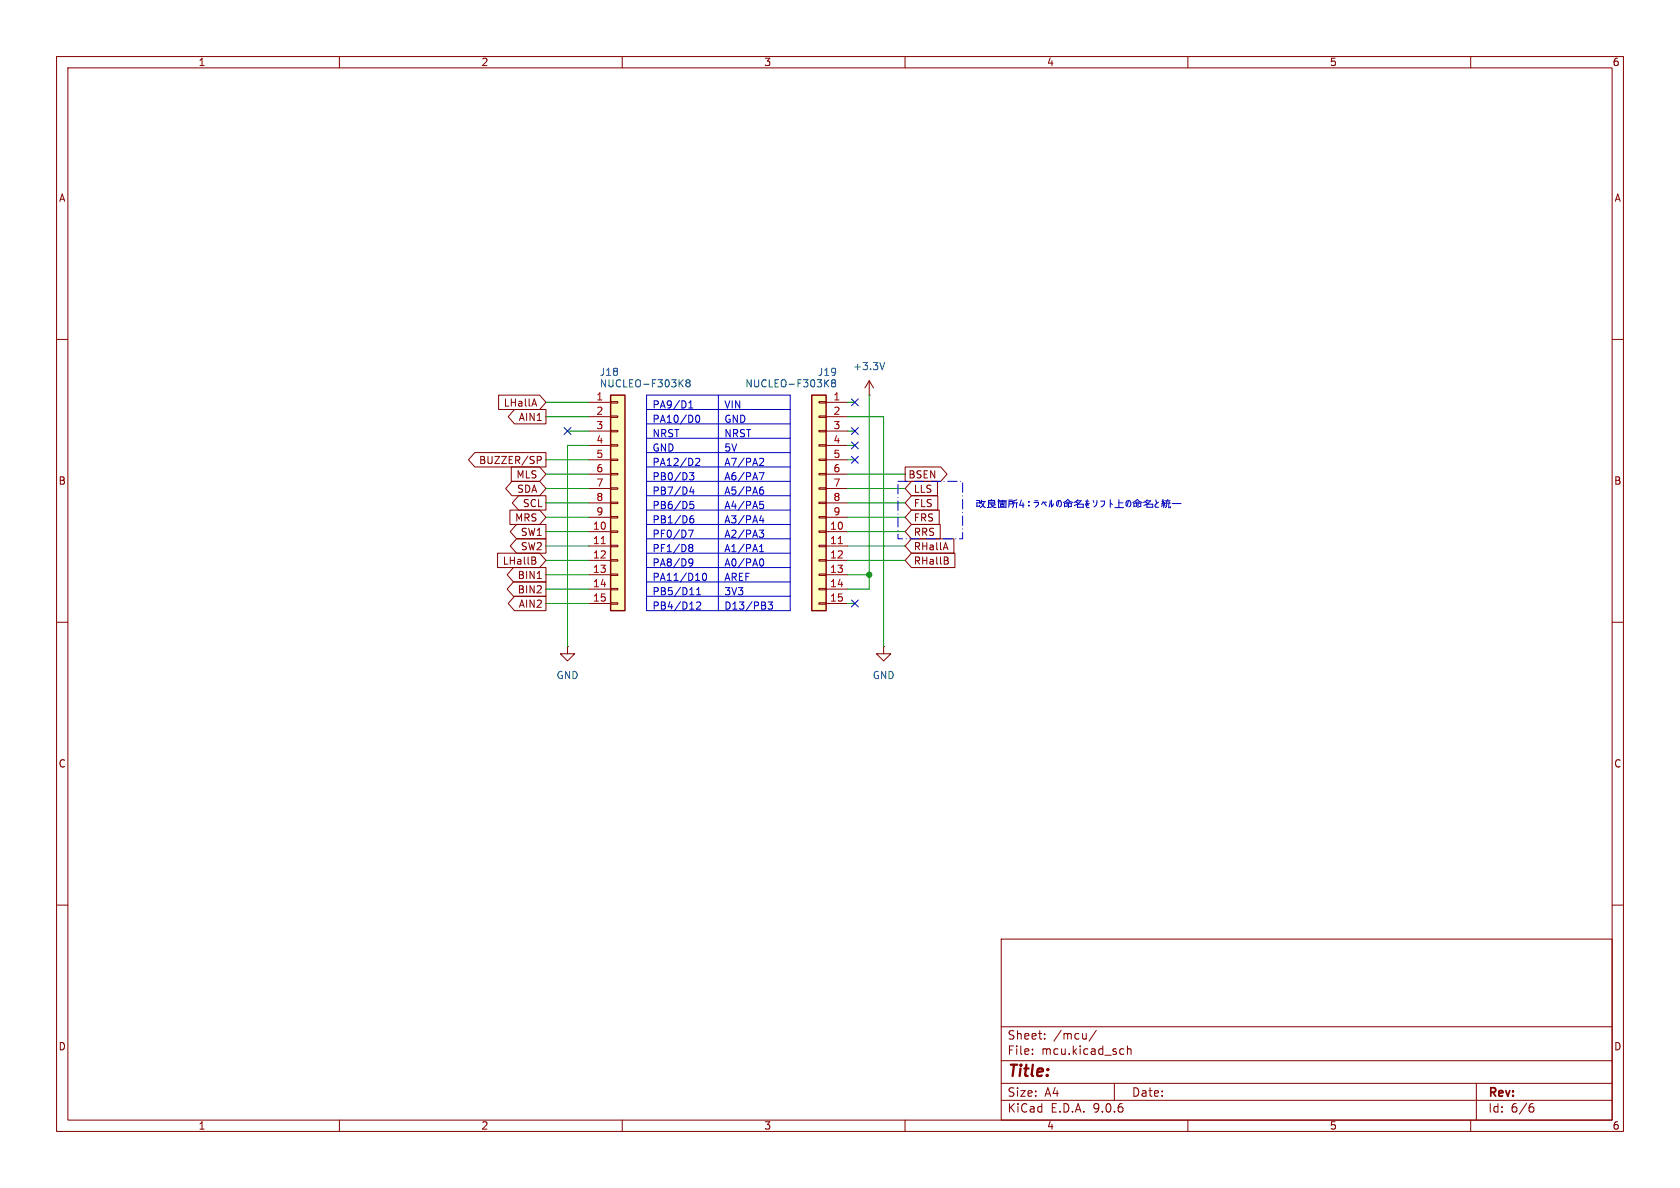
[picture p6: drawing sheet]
<svg xmlns="http://www.w3.org/2000/svg" width="297mm" height="210mm" viewBox="0 0 297 210" stroke-linecap="round" stroke-linejoin="round" font-family="sans-serif">
<g fill="none" stroke="#840000" stroke-width=".18">
<path d="M10 10h277v190h-277zM12 12h273v186h-273zM60 10v2M110 10v2M160 10v2M210 10v2M260 10v2M10 60h2M153.7 69.9h.1M153.7 67.3l-.8 1.3M153.7 67.3l.7 1.3M153.7 67.3v2.6"/>
<path d="M285 60h2M10 110h2M156.2 114.3v1.3h1.3l-1.3 1.2-1.3-1.2h1.3M156.2 114.3h.1M285 110h2M10 160h2M177 166h108v32h-108zM285 160h2M60 198v2M110 198v2M160 198v2M177 194.5h108"/>
<path d="M177 191.5h108M177 187.5h108M177 181.5h108M182.5 186.3v.1M182.5 185.5v.1M184.7 183.6v.1M184.7 182.8v.1M193.8 182.1l-1.3 2M197 191.5v3M198.2 185.4l.5 .1M198.7 186.3l-.5 .1M199.3 185.5l.2-.1 .4 .1 .1 .9"/>
<path d="M199.3 184.9v1.5M210 198v2M260 198v2M261 191.5v6.5M270.6 195.7h.4l.2 .3-.1 .5-.5 .1M271 195.1l-.4 .1"/>
</g>
<path d="M156.4 64.1l-.4 1.2" fill="none" stroke="#006464" stroke-width=".18"/>
<path d="M143.5 69.9h2.5v38.1h-2.5z" fill="#ffffc2"/>
<path d="M143.5 69.9h2.5v38.1h-2.5z" fill="none" stroke="#840000" stroke-width=".25"/>
<g fill="none" stroke="#840000" stroke-width=".18">
<path d="M144.8 71h1.2v.2h-1.2zM144.8 73.5h1.2v.3h-1.2zM144.8 76.1h1.2v.2h-1.2zM144.8 78.6h1.2v.3h-1.2zM146 71.1h3.9M146 73.7h3.9M146 76.2h3.9M146 78.7h3.9M144.8 81.2h1.2v.2h-1.2zM144.8 83.7h1.2v.2h-1.2zM144.8 86.2h1.2v.3h-1.2zM144.8 88.8h1.2v.2h-1.2z"/>
<path d="M144.8 91.3h1.2v.3h-1.2zM144.8 93.9h1.2v.2h-1.2zM144.8 96.4h1.2v.2h-1.2zM144.8 98.9h1.2v.3h-1.2zM146 81.3h3.9M146 83.8h3.9M146 86.4h3.9M146 88.9h3.9M146 91.4h3.9M146 94h3.9M146 96.5h3.9M146 99.1h3.9"/>
<path d="M144.8 101.5h1.2v.2h-1.2zM144.8 104h1.2v.3h-1.2zM144.8 106.6h1.2v.2h-1.2zM146 101.6h3.9M146 104.1h3.9M146 106.7h3.9"/>
</g>
<path d="M148.2 96.1h.7" fill="none" stroke="#a90000" stroke-width=".18"/>
<path d="M146 67.7l.5 .7M146.5 67.1l-.7 .8M147.1 67.2l-.1 .2 .2 .3M147.2 67.7l-.2 .2 .1 .4 .1 .1 .4-.1 .1-.1v-.3l-.2-.2M147.2 67.7h.3M147.7 67.2v.2l-.2 .3" fill="none" stroke="#006464" stroke-width=".18"/>
<path d="M107.9 69.9h2.6v38.1h-2.6z" fill="#ffffc2"/>
<path d="M107.9 69.9h2.6v38.1h-2.6z" fill="none" stroke="#840000" stroke-width=".25"/>
<g fill="none" stroke="#840000" stroke-width=".18">
<path d="M88.1 69.8h7.3l1.1 1.3-1.1 1.3h-7.3zM91 72.4h5.5v2.5h-5.5l-1.2-1.2zM94.4 70.5l.5 1.3M104.1 71.1h3.8M104.1 73.7h3.8M104.1 76.2h3.8M104.1 78.7h3.8M107.9 71h1.3v.2h-1.3zM107.9 73.5h1.3v.3h-1.3zM107.9 76.1h1.3v.2h-1.3zM107.9 78.6h1.3v.3h-1.3zM83.9 80h12.6v2.6h-12.6l-1.1-1.3z"/>
<path d="M88 97.8h7.4l1.1 1.3-1.1 1.2h-7.4zM90.1 90.2h5.3l1.1 1.2-1.1 1.3h-5.3zM90.4 82.5h5l1.1 1.3-1.1 1.3h-5zM90.5 85.1h4.9l1.1 1.3-1.1 1.2h-4.9l-1.1-1.2zM91.3 92.7h5.2v2.6h-5.2l-1.1-1.3zM91.3 95.2h5.2v2.6h-5.2l-1.1-1.3zM91.7 87.6h4.8v2.6h-4.8l-1.1-1.3zM94.4 98.5l.3 .2-.3 .4 .3 .2v.3l-.2 .1M95 80.7h.5l.2 .2-.1 .4h-.6M104.1 81.3h3.8M104.1 83.8h3.8M104.1 86.4h3.8"/>
<path d="M104.1 88.9h3.8M104.1 91.4h3.8M104.1 94h3.8M104.1 96.5h3.8M104.1 99.1h3.8M107.9 81.2h1.3v.2h-1.3zM107.9 83.7h1.3v.2h-1.3zM107.9 86.2h1.3v.3h-1.3zM107.9 88.8h1.3v.2h-1.3zM107.9 91.3h1.3v.3h-1.3zM107.9 93.9h1.3v.2h-1.3zM107.9 96.4h1.3v.2h-1.3z"/>
<path d="M107.9 98.9h1.3v.3h-1.3zM160 82.5h6.3l1.1 1.3-1.1 1.3h-6.3zM161.1 95.2h7.5v2.6h-7.5l-1.1-1.3zM161.1 97.8h7.7v2.5h-7.7l-1.1-1.2zM161.1 85.1h4.6v2.5h-4.6l-1.1-1.2zM161.1 87.6h4.7v2.6h-4.7l-1.1-1.3zM161.1 90.2h4.9v2.5h-4.9l-1.1-1.3zM161.1 92.7h5.1v2.6h-5.1l-1.1-1.3zM167.2 95.9l.4 1.3M167.4 99.1l.3 .2-.1 .3-.2 .1M167.5 98.5l.1 .2-.1 .3M90.8 102.9h5.7v2.5h-5.7l-1.1-1.3z"/>
<path d="M90.8 100.3h5.7v2.6h-5.7l-1.1-1.3zM91 105.4h5.5v2.6h-5.5l-1.2-1.3zM95 102.3h.7M100.3 114.3v1.3h1.3l-1.3 1.2-1.2-1.2h1.2M100.3 114.3h.1M104.1 101.6h3.8M104.1 104.1h3.8M104.1 106.7h3.8M107.9 101.5h1.3v.2h-1.3zM107.9 104h1.3v.3h-1.3zM107.9 106.6h1.3v.2h-1.3z"/>
</g>
<path d="M106.3 96.1h.7" fill="none" stroke="#a90000" stroke-width=".18"/>
<path d="M120.2 67.7l.6 .7M120.8 67.1l-.7 .8M121.5 67.7l-.2-.3 .2-.3h.3l.2 .3-.2 .3M121.5 67.7l-.2 .2v.4l.2 .1 .4-.1 .1-.1v-.3l-.2-.2M121.5 67.7h.3" fill="none" stroke="#006464" stroke-width=".18"/>
<g fill="none" stroke="#0000c2" stroke-width=".18">
<path d="M114.3 72.4h25.4M114.3 74.9h25.4M114.3 77.5h25.4M114.3 69.9h25.4v38.1h-25.4zM121.8 72.1h.7M121.8 71.2l.3-.3v1.2M123.2 73.5l.1-.1a.68 .68 0 0 1 .4 .6 .68 .68 0 0 1-.4 .7 .84 .84 0 0 1-.1-1.2zM127 69.9v38.1M114.3 80h25.4M114.3 82.6h25.4M114.3 85.1h25.4M114.3 87.6h25.4"/>
<path d="M114.3 90.2h25.4M114.3 92.7h25.4M114.3 95.3h25.4M114.3 97.8h25.4M121.7 93.7h.8l-.5 1.3M121.8 96.6l.2 .2M121.8 96.5l.2-.2h.4l.1 .3-.3 .2M121.9 83.6h.8l-.5 .4 .4 .2v.5l-.2 .1-.5-.1M121.9 98.9l.3-.1 .2 .1a.84 .84 0 0 1-.3 1.2h-.2M122 96.8h.2M122 96.8l-.2 .2M122.2 86l-.3 .9h.8"/>
<path d="M122.2 96.8l.3 .2-.1 .5h-.4l-.2-.2M122.5 99.3l-.3 .3-.3-.1M122.5 91.2h-.3a.86 .86 0 0 0 0 1.2l.4-.1 .1-.4-.3-.2h-.2l-.3 .2M122.5 86.5v.9M122.6 88.6h-.6l-.1 .6 .2-.1 .4 .1 .2 .2-.1 .4-.2 .1-.5-.1M123 81.1l.5-.1 .2 .4-.8 .9h.8M134.2 93.7h.8l-.4 .5 .3 .1 .1 .4-.2 .3h-.4M134.2 83.6h.9l-.6 1.2M134.3 97.5h.7M134.3 96.6l.3-.3v1.2M134.3 88.6h.6M134.4 86.6h.4l.2 .2-.1 .5h-.5"/>
<path d="M134.5 81l.4 .1 .1 .3-.8 .9h.8M134.5 89.1h.3l.2 .3-.1 .4-.4 .1M134.5 98.9l.1-.1a.68 .68 0 0 1 .4 .6 .68 .68 0 0 1-.4 .7l-.1-.1M134.6 91.1l-.3 .9h.8M134.9 86.1l-.4 .1M134.9 91.6v.8M172.6 88.9h.6M172.6 88.5h.6v.5M172.7 88.9v.6M173.2 89.3v.2h-.6M173.4 88.6l.3 .8 .5 .3M173.5 88.6h.7"/>
<path d="M173.5 88.4l-.2 .6M174 88.6l-.2 .7-.5 .4M174.8 89.1h1v-.6h-1v1.2M174.8 88.8h1M175.2 89.1a.85 .85 0 0 0 .9 .6M175.2 88.3l.1 .2M175.4 89.6l-.9 .1M176 89.2l-.6 .2M176.5 89.7h1.3M176.5 89.7v-1h1.3v1M176.6 88.5h.5M176.6 88.3l-.1 .3"/>
<path d="M176.7 88.5l.1 .1M176.8 89h.8M176.9 89.2h.6v.3h-.6zM177.2 88.8v.4M177.2 88.5h.8M177.3 88.4l-.2 .2M177.5 88.5l.1 .1M178.3 88.4h.7M178.4 89.1h.6v-.5h-.6l-.1 1.1M179.2 88.9h.7M179.2 88.9l-.2 .8M179.7 88.9v.8"/>
<path d="M179.8 88.3l-.6 .2v.4M180.6 88.4l-.3 .9h.7M180.9 88.9v.8M181.9 89.3v.1M181.9 88.6v.2M182.8 88.8h.8a.87 .87 0 0 1-.6 .9M182.9 88.5h.6M184.1 89.2l.3-.5 .6 .7M184.7 88.8l.1 .1M184.9 88.7l.1 .1M185.6 88.5l-.1 1.1M185.9 88.4v1.2l.3-.5"/>
<path d="M187.2 88.5l-.2 1-.2-.2 .1-.7 .6-.1a.67 .67 0 0 1-.2 1.1M188 88.8l.8-.5 .4 .3 .4 .2M188.2 89.5h.5M188.5 88.8h.6M188.7 89.4v-.4h-.5v.6M189.1 89.6h.3v-.6h-.5v.7M190.2 88.7l.5 .3M190.4 88.5h.7l-.4 .5M190.5 89.1h1v.6h-1zM190.5 88.3l-.6 .5M190.7 89l-.8 .4M191.9 88.6h.6"/>
<path d="M192.2 88.3l-.3 1 .3-.4 .2 .5M192.6 89l-.5 .4 .1 .3h.3M193.3 88.5l.1 .3M193.9 88.5v.3a.87 .87 0 0 1-.5 .8M194.6 88.6h.7a.82 .82 0 0 1-.6 1M196.3 88.9l.4 .3M196.3 88.3v1.4M197.1 89.7h1.5M197.8 88.9h.7M197.8 88.3v1.4M199.5 88.5l-.2 1-.2-.2 .1-.7 .5-.1a.67 .67 0 0 1-.1 1.1M200.3 88.8l.8-.5 .3 .3 .5 .2"/>
<path d="M200.5 89.5h.4M200.8 88.8h.6M200.9 89.4v-.4h-.4v.6M201.4 89.6h.3v-.6h-.5v.7M202.5 88.7l.4 .3M202.7 88.5h.7l-.5 .5M202.8 89.1h1v.6h-1zM202.8 88.3l-.6 .5M202.9 89l-.7 .4M204.3 88.3l.2 .7M204.8 88.8l-.6 .5 .1 .4h.5M205.4 89.1h.5"/>
<path d="M205.4 88.6l.2 .2-.2 .3M205.5 89.3l-.1 .3M205.6 88.3l-.1 .3M205.7 89v.7M205.8 88.5l-.1 .3M205.8 88.8l.1 .3M205.8 89.3l.2 .1M206 88.5h.9M206 89h.8M206.3 89.1l-.1 .5-.2 .1M206.3 88.5l-.2 .5M206.4 88.3v.2"/>
<path d="M206.6 88.7l.3 .3M206.6 89.1v.6M206.9 89.6v.1h-.3M207.2 89h1.6M114.3 100.3h25.4M114.3 102.9h25.4M114.3 105.4h25.4M121.9 105.1h.8M123.2 105.1h.7M123.2 104.2l.3-.3v1.2M123.2 106.5l.4-.1 .3 .4-.8 .9h.8M124.4 101.4l.1-.1a.68 .68 0 0 1 .4 .7 .68 .68 0 0 1-.4 .6 .84 .84 0 0 1-.1-1.2z"/>
<path d="M135.8 106.4h.8l-.4 .5 .3 .1v.6l-.2 .1-.5-.1"/>
</g>
<g fill="none" stroke="#009600" stroke-width=".18">
<path d="M96.5 73.7h7.6M96.5 71.1h7.6M100.3 76.2h3.8M104.1 78.7h-3.8v35.6M149.9 78.7h1.2M149.9 73.7h6.3v40.6M149.9 71.1h1.2M149.9 76.2h1.2M153.7 69.9v34.2h-3.8M96.5 91.4h7.6M96.5 96.5h7.6M96.5 94h7.6"/>
<path d="M96.5 88.9h7.6M96.5 86.4h7.6M96.5 81.3h7.6M96.5 99.1h7.6M96.5 83.8h7.6M149.9 91.4h10.1M149.9 96.5h10.1M149.9 94h10.1M149.9 88.9h10.1M149.9 86.4h10.1M149.9 81.3h1.2M149.9 99.1h10.1"/>
<path d="M149.9 83.8h10.1M96.5 106.7h7.6M96.5 101.6h7.6M96.5 104.1h7.6M149.9 106.7h1.2M149.9 101.6h3.8"/>
</g>
<path d="M99.7 75.6l1.2 1.2M100.9 75.6l-1.2 1.2M150.5 75.6l1.2 1.2M150.5 70.5l1.2 1.2M150.5 78.1l1.2 1.2M151.7 75.6l-1.2 1.2M151.7 70.5l-1.2 1.2M151.7 78.1l-1.2 1.2M150.5 80.7l1.2 1.2M151.7 80.7l-1.2 1.2M150.5 106.1l1.2 1.2M151.7 106.1l-1.2 1.2" fill="none" stroke="#000084" stroke-width=".18"/>
<path d="M158.7 85.1h11.5v10.2h-11.5z" fill="none" stroke="#0000c2" stroke-width=".18" stroke-dasharray="1.7 .6 0 .6"/>
<circle cx="153.7" cy="101.6" r=".46" fill="#009600" stroke="#009600" stroke-width=".18"/>
<text font-size="2.8" fill="#840000" x="178" y="190.9">Title:</text>
<g font-size="2.1" fill="#840000">
<text x="178" y="184">Sheet:</text>
<text x="186.2" y="184">/mcu/</text>
<text x="178" y="186.7">File:</text>
<text x="184.1" y="186.7">mcu.kicad_sch</text>
<text x="178" y="196.9">KiCad</text>
<text x="178" y="194.1">Size:</text>
<text x="184.7" y="194.1">A4</text>
<text x="185.7" y="196.9">E.D.A.</text>
<text x="193.3" y="196.9">9.0.6</text>
<text x="200" y="194.1">Date:</text>
<text x="263" y="194.3">Rev:</text>
<text x="263" y="196.9">Id:</text>
<text x="267.1" y="196.9">6/6</text>
</g>
<g font-size="1.8" fill="#840000">
<text x="35" y="11.9">1</text>
<text x="85" y="11.9">2</text>
<text x="135" y="11.9">3</text>
<text x="185" y="11.9">4</text>
<text x="235" y="11.9">5</text>
<text x="285" y="11.9">6</text>
<text x="10.3" y="35.9">A</text>
<text x="285.3" y="35.9">A</text>
<text x="89" y="72.1">LHallA</text>
<text x="91.6" y="74.6">AIN1</text>
<text x="84.6" y="82.2">BUZZER/SP</text>
<text x="10.3" y="85.9">B</text>
<text x="91.2" y="84.8">MLS</text>
<text x="91.3" y="87.3">SDA</text>
<text x="92.3" y="89.9">SCL</text>
<text x="160.5" y="84.8">BSEN</text>
<text x="161.4" y="87.3">LLS</text>
<text x="161.4" y="89.9">FLS</text>
<text x="285.3" y="85.9">B</text>
<text x="91" y="92.4">MRS</text>
<text x="92" y="94.9">SW1</text>
<text x="161.4" y="92.4">FRS</text>
<text x="161.4" y="94.9">RRS</text>
<text x="88.8" y="100">LHallB</text>
<text x="92" y="97.5">SW2</text>
<text x="161.4" y="97.5">RHallA</text>
<text x="161.4" y="100">RHallB</text>
<text x="91.4" y="105.1">BIN2</text>
<text x="91.4" y="102.6">BIN1</text>
<text x="91.6" y="107.6">AIN2</text>
<text x="10.3" y="135.9">C</text>
<text x="285.3" y="135.9">C</text>
<text x="10.3" y="185.9">D</text>
<text x="285.3" y="185.9">D</text>
<text x="35" y="199.9">1</text>
<text x="85" y="199.9">2</text>
<text x="135" y="199.9">3</text>
<text x="185" y="199.9">4</text>
<text x="235" y="199.9">5</text>
<text x="285" y="199.9">6</text>
</g>
<g font-size="1.8" fill="#006464">
<text x="150.7" y="65.6">+3.3V</text>
<text x="105.9" y="66.6">J18</text>
<text x="105.9" y="68.7">NUCLEO-F303K8</text>
<text x="131.7" y="68.7">NUCLEO-F303K8</text>
<text x="144.5" y="66.6">J19</text>
<text x="98.3" y="120.2">GND</text>
<text x="154.2" y="120.2">GND</text>
</g>
<g font-size="1.8" fill="#a90000">
<text x="105.3" y="70.9">1</text>
<text x="147.2" y="70.9">1</text>
<text x="105.3" y="73.4">2</text>
<text x="105.3" y="75.9">3</text>
<text x="147.2" y="73.4">2</text>
<text x="147.2" y="75.9">3</text>
<text x="105.3" y="78.5">4</text>
<text x="105.3" y="81">5</text>
<text x="105.3" y="83.6">6</text>
<text x="147.2" y="78.5">4</text>
<text x="147.2" y="81">5</text>
<text x="147.2" y="83.6">6</text>
<text x="105.3" y="86.1">7</text>
<text x="105.3" y="88.6">8</text>
<text x="147.2" y="86.1">7</text>
<text x="147.2" y="88.6">8</text>
<text x="104.7" y="93.7">10</text>
<text x="105.3" y="91.2">9</text>
<text x="146.6" y="93.7">10</text>
<text x="147.2" y="91.2">9</text>
<text x="104.7" y="96.3">11</text>
<text x="104.7" y="98.8">12</text>
<text x="104.7" y="101.3">13</text>
<text x="146.6" y="96.3">11</text>
<text x="146.6" y="98.8">12</text>
<text x="146.6" y="101.3">13</text>
<text x="104.7" y="103.9">14</text>
<text x="104.7" y="106.4">15</text>
<text x="146.6" y="103.9">14</text>
<text x="146.6" y="106.4">15</text>
</g>
<g font-size="1.8" fill="#0000c2">
<text x="115.3" y="72.5">PA9/D1</text>
<text x="115.3" y="75.1">PA10/D0</text>
<text x="115.3" y="77.6">NRST</text>
<text x="128" y="72.5">VIN</text>
<text x="128" y="75.1">GND</text>
<text x="128" y="77.6">NRST</text>
<text x="115.3" y="80.1">GND</text>
<text x="115.3" y="82.7">PA12/D2</text>
<text x="128" y="80.1">5V</text>
<text x="128" y="82.7">A7/PA2</text>
<text x="115.3" y="85.2">PB0/D3</text>
<text x="115.3" y="87.8">PB7/D4</text>
<text x="128" y="85.2">A6/PA7</text>
<text x="128" y="87.8">A5/PA6</text>
<text x="115.3" y="90.3">PB6/D5</text>
<text x="115.3" y="92.8">PB1/D6</text>
<text x="115.3" y="95.4">PF0/D7</text>
<text x="128" y="90.3">A4/PA5</text>
<text x="128" y="92.8">A3/PA4</text>
<text x="128" y="95.4">A2/PA3</text>
<text x="115.3" y="97.9">PF1/D8</text>
<text x="115.3" y="100.5">PA8/D9</text>
<text x="128" y="97.9">A1/PA1</text>
<text x="128" y="100.5">A0/PA0</text>
<text x="115.3" y="103">PA11/D10</text>
<text x="115.3" y="105.5">PB5/D11</text>
<text x="128" y="103">AREF</text>
<text x="128" y="105.5">3V3</text>
<text x="115.3" y="108.1">PB4/D12</text>
<text x="128" y="108.1">D13/PB3</text>
</g>
</svg>
